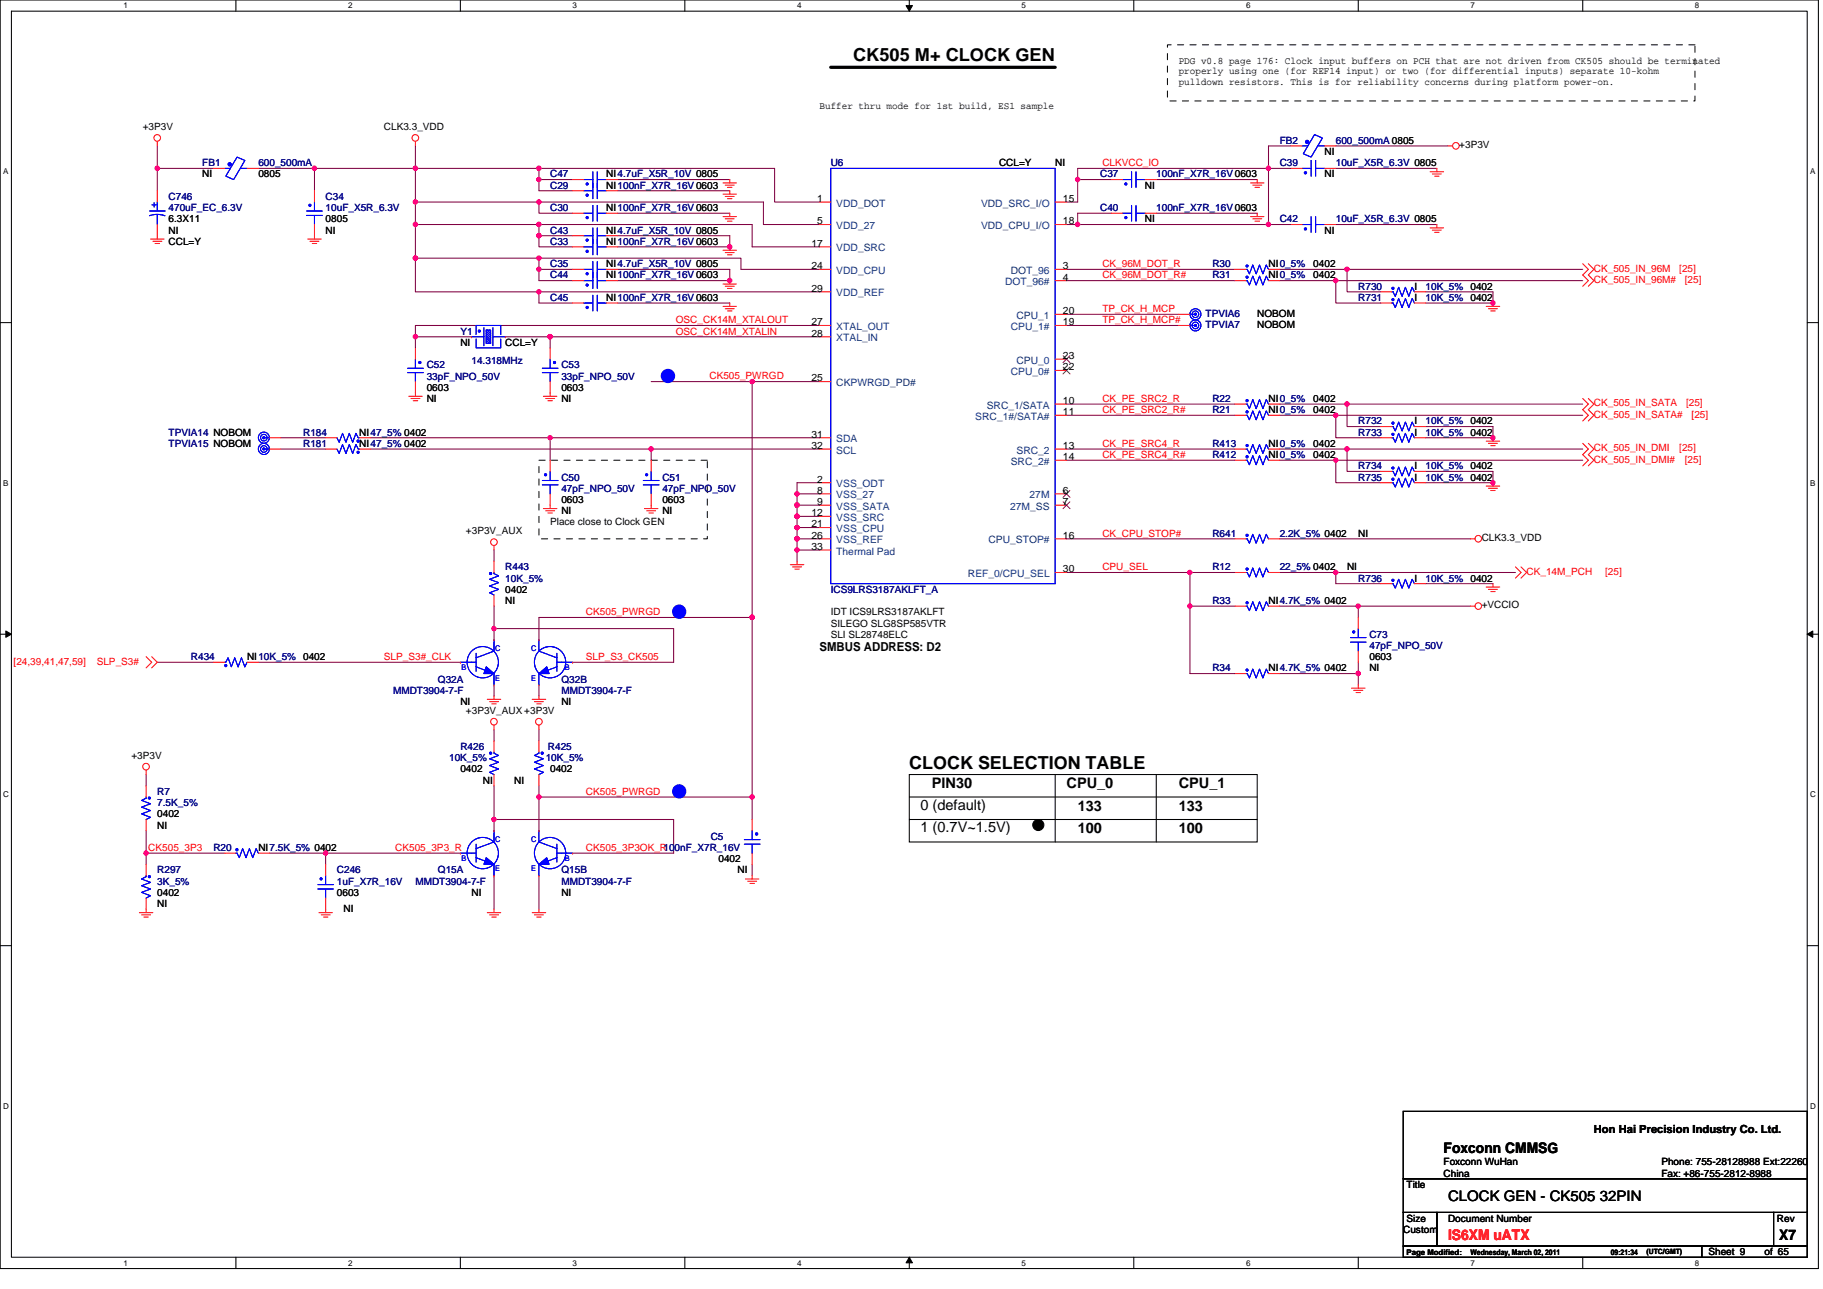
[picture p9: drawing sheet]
<svg xmlns="http://www.w3.org/2000/svg" width="297mm" height="210mm" viewBox="0 0 297 210" stroke-linecap="round" stroke-linejoin="round" font-family="sans-serif">
<path d="M0 0h296.3v206.7h-296.3zM1.9 1.8h292.6v203h-292.6z" fill="none" stroke="#000" stroke-width=".17"/>
<g fill="#fff">
<path d="M20.1 .2h.8v1.5h-.8z"/>
<path d="M20.1 205h.8v1.5h-.8z"/>
</g>
<path d="M38.4 0v1.8M38.4 204.8v1.8" fill="none" stroke="#000" stroke-width=".17"/>
<g fill="#fff">
<path d="M56.7 .2h.7v1.5h-.7z"/>
<path d="M56.7 205h.7v1.5h-.7z"/>
</g>
<path d="M75 0v1.8M75 204.8v1.8" fill="none" stroke="#000" stroke-width=".17"/>
<g fill="#fff">
<path d="M93.3 .2h.7v1.5h-.7z"/>
<path d="M93.3 205h.7v1.5h-.7z"/>
</g>
<path d="M111.6 0v1.8M111.6 204.8v1.8" fill="none" stroke="#000" stroke-width=".17"/>
<g fill="#fff">
<path d="M129.9 .2h.7v1.5h-.7z"/>
<path d="M129.9 205h.7v1.5h-.7z"/>
</g>
<path d="M148.2 0v1.8M148.2 204.8v1.8" fill="none" stroke="#000" stroke-width=".17"/>
<path d="M147.6 .9h1.1l-.5 .9zM148.2 204.8l.5 .9h-1.1z" fill="#000" stroke="#000" stroke-width=".16"/>
<g fill="#fff">
<path d="M166.5 .2h.7v1.5h-.7z"/>
<path d="M166.5 205h.7v1.5h-.7z"/>
</g>
<path d="M184.7 0v1.8M184.7 204.8v1.8" fill="none" stroke="#000" stroke-width=".17"/>
<g fill="#fff">
<path d="M203 .2h.7v1.5h-.7z"/>
<path d="M203 205h.7v1.5h-.7z"/>
</g>
<path d="M221.3 0v1.8M221.3 204.8v1.8" fill="none" stroke="#000" stroke-width=".17"/>
<g fill="#fff">
<path d="M239.6 .2h.7v1.5h-.7z"/>
<path d="M239.6 205h.7v1.5h-.7z"/>
</g>
<path d="M257.9 0v1.8M257.9 204.8v1.8" fill="none" stroke="#000" stroke-width=".17"/>
<g fill="#fff">
<path d="M276.2 .2h.7v1.5h-.7z"/>
<path d="M276.2 205h.7v1.5h-.7z"/>
<path d="M.5 27.2h.9v1.4h-.9z"/>
<path d="M294.9 27.2h.9v1.4h-.9z"/>
<path d="M.5 77.9h.9v1.5h-.9z"/>
<path d="M294.9 77.9h.9v1.5h-.9z"/>
</g>
<path d="M0 52.6h1.9M294.5 52.6h1.8" fill="none" stroke="#000" stroke-width=".17"/>
<g fill="#fff">
<path d="M.5 128.7h1v1.4h-1z"/>
<path d="M294.9 128.7h1v1.4h-1z"/>
</g>
<path d="M0 103.3h1.9M294.5 103.3h1.8" fill="none" stroke="#000" stroke-width=".17"/>
<path d="M.9 102.8l1 .5-1 .5zM294.5 103.3l.9-.5v1z" fill="#000" stroke="#000" stroke-width=".16"/>
<g fill="#fff">
<path d="M.5 179.4h1v1.5h-1z"/>
<path d="M294.9 179.4h1v1.5h-1z"/>
</g>
<g fill="none" stroke="#000" stroke-width=".17">
<path d="M148.2 129.8h56.6M148.2 133.5h56.6M148.2 126.2h56.6v11h-56.6zM171.9 126.2v11M188.4 126.2v11M0 154.1h1.9M294.5 154.1h1.8M228.6 181h65.9v11h-65.9zM228.6 192h65.9v5.5h-65.9zM228.6 197.5h5.5v5.5h-5.5zM234.1 197.5h54.9v5.5h-54.9zM289 197.5h5.5v5.5h-5.5z"/>
<path d="M228.6 203h48.7v1.8h-48.7zM277.3 203h17.2v1.8h-17.2z"/>
</g>
<g fill="none" stroke="#800040" stroke-width=".17">
<path d="M25.6 27.4h9.2M25.6 27.4v3.7M25.6 23.8v3.6M42.1 27.4h9.1v3.7M51.2 27.4h16.5M67.7 36.6v5.5M67.7 36.6h20.1M67.7 32.9v3.7M67.7 32.9h20.1M67.7 27.4v5.5M67.7 27.4h20.1M67.7 23.8v3.6"/>
<path d="M87.8 32.9h36.6v3.7h9.1M87.8 36.6h34.8v3.6h10.9M87.8 27.4h38.4v5.5h7.3M87.8 29.3v1.8h5.5M87.8 32.9v1.8h5.5M87.8 38.4v1.8h5.5M87.8 36.6v1.8h5.5M87.8 27.4v1.9h5.5M100.6 34.7h18.3M100.6 31.1h18.3M100.6 38.4h18.3v1.8h-18.3M100.6 29.3h18.3"/>
<path d="M173.8 36.6h1.8M175.6 29.3h5.5M175.6 36.6h31.1M175.6 29.3v3.6h-1.8M181.1 34.7h-5.5v1.9M188.4 34.7h16.4M188.4 29.3h16.4M206.7 27.4v9.2M206.7 27.4h3.7M206.7 27.4h-31.1v1.9M206.7 36.6h3.7M210.4 23.8h-3.7v3.6"/>
<path d="M217.7 27.4h16.4M217.7 36.6h16.4M217.7 23.8h18.2M67.7 42.1h20.1M67.7 54.9h9.1M67.7 54.9v1.8M67.7 42.1v5.4h20.1M82.3 54.9h7.3M87.8 42.1h32.9v1.8h12.8M87.8 43.9v1.8h5.5M87.8 47.5h45.7M87.8 47.5v1.9h5.5"/>
<path d="M87.8 42.1v1.8M87.8 43.9h5.5M89.6 54.9v1.8M89.6 54.9h43.9M100.6 43.9h18.3v1.8h-18.3M100.6 49.4h18.3M133.5 53h-65.8v1.9M173.8 53h18.3M173.8 51.2h18.3M173.8 43.9h27.4M173.8 45.7h27.4M208.5 43.9h11"/>
<path d="M208.5 45.7h9.2M217.7 45.7v3.7h7.3M217.7 45.7h40.2M219.5 43.9v3.6h5.5M219.5 43.9h38.4M232.3 47.5h11v1.9h-11M45.8 71.3h7.3M45.8 73.2h7.3M60.4 73.2h45.7M60.4 71.3h29.2M89.6 71.3v3.7M89.6 71.3h43.9"/>
<path d="M106.1 62.2h16.5M106.1 73.2v1.8M106.1 73.2h27.4M122.6 62.2v38.4M122.6 62.2h10.9M133.5 78.6h-3.6v1.9M173.8 65.8h27.4M173.8 67.6h27.4M173.8 73.2h27.4M173.8 75h27.4M208.5 65.8h11M208.5 73.2h11"/>
<path d="M208.5 67.6h9.2M208.5 75h9.2M217.7 67.6v3.7h7.3M217.7 75v3.6h7.3M217.7 67.6h40.2M217.7 75h40.2M219.5 65.8v3.7h5.5M219.5 73.2v3.6h5.5M219.5 65.8h38.4M219.5 73.2h38.4M232.3 69.5h11v1.8h-11M232.3 76.8h11v1.8h-11"/>
<path d="M80.5 89.6v1.8M80.5 98.7v3.7M129.9 89.6v1.8M129.9 82.3v1.8M129.9 80.5v1.8M129.9 87.8v1.8M129.9 85.9v1.9M129.9 84.1v1.8M129.9 89.6h3.6M129.9 84.1h3.6M129.9 80.5h3.6M129.9 85.9h3.6"/>
<path d="M129.9 87.8h3.6M129.9 82.3h3.6M173.8 87.8h27.4M173.8 93.3h20.1M193.9 98.7v11h7.3M193.9 93.3v5.4M193.9 98.7h7.3M193.9 93.3h7.3M208.5 93.3h9.2M208.5 87.8h31.1M208.5 98.7h12.8v1.9M217.7 93.3v1.8h7.3"/>
<path d="M217.7 93.3h29.2M221.3 98.7h18.3M232.3 95.1h11M25.6 107.9h9.2M42.1 107.9h32.9M80.5 102.4h29.3v5.5h-16.5M80.5 102.4v1.8M80.5 111.5v1.9M80.5 118.9v1.8M87.8 118.9v1.8M87.8 111.5v1.9M122.6 100.6h-34.8v3.6"/>
<path d="M122.6 100.6v29.2M208.5 109.7h12.8M221.3 107.9v1.8M221.3 109.7v1.8M23.8 126.2v1.8M23.8 139v1.8M23.8 135.3v3.7h12.8M43.9 139h9.2v1.8M53.1 139h21.9M80.5 133.5v1.8M80.5 128v5.5M80.5 133.5h29.3v5.5h-16.5"/>
<path d="M87.8 129.8v5.5M87.8 129.8h34.8M87.8 128v1.8M122.6 129.8v3.7M80.5 142.6v5.5M87.8 142.6v5.5M122.6 140.8v1.8"/>
</g>
<g fill="#f0f" stroke="#f0f" stroke-width=".17">
<circle cx="87.8" cy="43.9" r=".35"/>
<circle cx="87.8" cy="29.2" r=".35"/>
<circle cx="87.8" cy="27.4" r=".36"/>
<circle cx="67.7" cy="27.4" r=".36"/>
<circle cx="87.8" cy="47.5" r=".35"/>
<circle cx="87.8" cy="36.6" r=".36"/>
<circle cx="87.8" cy="38.4" r=".35"/>
<circle cx="67.7" cy="42" r=".36"/>
<circle cx="89.6" cy="71.3" r=".35"/>
<circle cx="106.1" cy="73.1" r=".36"/>
<circle cx="89.6" cy="54.8" r=".36"/>
<circle cx="67.7" cy="54.8" r=".36"/>
<circle cx="206.7" cy="27.4" r=".36"/>
<circle cx="175.6" cy="29.2" r=".35"/>
<circle cx="206.7" cy="36.6" r=".36"/>
<circle cx="175.6" cy="36.6" r=".36"/>
<circle cx="219.5" cy="65.8" r=".36"/>
<circle cx="217.6" cy="67.6" r=".36"/>
<circle cx="219.5" cy="73.1" r=".36"/>
<circle cx="217.6" cy="75" r=".35"/>
<circle cx="193.9" cy="98.7" r=".35"/>
<circle cx="221.3" cy="98.7" r=".35"/>
<circle cx="221.3" cy="109.7" r=".36"/>
<circle cx="217.6" cy="93.2" r=".35"/>
<circle cx="129.9" cy="89.6" r=".35"/>
<circle cx="129.9" cy="84.1" r=".35"/>
<circle cx="129.9" cy="82.3" r=".36"/>
<circle cx="129.9" cy="80.4" r=".35"/>
<circle cx="129.9" cy="87.8" r=".35"/>
<circle cx="129.9" cy="85.9" r=".36"/>
<circle cx="219.5" cy="43.9" r=".36"/>
<circle cx="217.6" cy="45.7" r=".36"/>
<circle cx="80.5" cy="133.5" r=".35"/>
<circle cx="67.7" cy="36.6" r=".36"/>
<circle cx="25.6" cy="27.4" r=".36"/>
<circle cx="51.2" cy="27.4" r=".36"/>
<circle cx="193.9" cy="93.2" r=".35"/>
<circle cx="118.9" cy="45.7" r=".36"/>
<circle cx="87.8" cy="42" r=".35"/>
<circle cx="118.9" cy="40.2" r=".36"/>
<circle cx="67.7" cy="32.9" r=".36"/>
<circle cx="87.8" cy="32.9" r=".35"/>
<circle cx="122.5" cy="100.6" r=".36"/>
<circle cx="122.6" cy="62.2" r=".36"/>
<circle cx="80.5" cy="102.4" r=".35"/>
<circle cx="122.6" cy="129.8" r=".36"/>
<circle cx="87.8" cy="129.8" r=".35"/>
<circle cx="23.8" cy="139" r=".35"/>
<circle cx="53" cy="139" r=".35"/>
<circle cx="243.2" cy="49.4" r=".36"/>
<circle cx="243.3" cy="71.3" r=".35"/>
<circle cx="243.3" cy="78.6" r=".35"/>
</g>
<g fill="none" stroke="#f00" stroke-width=".17">
<path d="M24.5 38.9h2.2M24.9 39.3h1.5M25.3 39.7h.7M25.6 23v.8M25.6 36.6v2.3M25.6 31.1v1.8M34.8 27.4h1.8M40.3 27.4h1.8M50.1 38.9h2.2M50.5 39.3h1.5M50.9 39.7h.7M51.2 36.6v2.3"/>
<path d="M51.2 31.1v1.8M67.7 23v.8M93.3 34.7h1.8M93.3 29.3h1.8M93.3 38.4h1.8M93.3 31.1h1.8M98.8 34.7h1.8M98.8 29.3h1.8M98.8 38.4h1.8M98.8 31.1h1.8M117.8 35.3h2.2M117.8 31.6h2.2"/>
<path d="M117.8 29.8h2.2M118.2 35.6h1.4M118.2 32h1.4M118.2 30.2h1.4M118.5 36h.8M118.5 32.4h.8M118.5 30.5h.8M118.9 34.7v.6M118.9 31.1v.5M118.9 29.3v.5M133.5 32.9h1.9M133.5 36.6h1.9"/>
<path d="M171.9 32.9h1.9M171.9 36.6h1.9M181.1 34.7h1.8M181.1 29.3h1.8M186.6 34.7h1.8M186.6 29.3h1.8M203.8 29.8h2.1M203.8 35.3h2.1M204.1 30.2h1.5M204.1 35.6h1.5M204.5 30.5h.7M204.5 36h.7"/>
<path d="M204.8 29.3v.5M204.8 34.7v.6M210.4 27.4h1.8M210.4 36.6h1.8M210.4 23.8h1.8M215.8 27.4h1.9M215.8 36.6h1.9M215.8 23.8h1.9M233 28h2.2M233 37.1h2.2M233.4 28.3h1.4M233.4 37.5h1.4"/>
<path d="M233.8 28.7h.7M233.8 37.8h.7M234.1 27.4v.6M234.1 36.6v.5M235.9 23.8h.8M67.7 56.7v1.8M76.8 54.9h.1M82.3 54.9h.1M89.6 56.7v1.8M93.3 49.4h1.8M93.3 43.9h1.8M93.3 40.2h1.8"/>
<path d="M93.3 45.7h1.8M98.8 49.4h1.8M98.8 43.9h1.8M98.8 40.2h1.8M98.8 45.7h1.8M117.8 46.3h2.2M117.8 49.9h2.2M117.8 40.8h2.2M118.2 46.6h1.4M118.2 50.3h1.4M118.2 41.1h1.4M118.5 47h.8"/>
<path d="M118.5 50.7h.8M118.5 41.5h.8M118.9 45.7v.6M118.9 49.4v.5M118.9 40.2v.6M133.5 53h1.9M133.5 47.5h1.9M133.5 43.9h1.9M133.5 40.2h1.9M133.5 54.9h1.9M171.9 53h1.9M171.9 43.9h1.9"/>
<path d="M171.9 58.5h1.9M171.9 45.7h1.9M171.9 51.2h1.9M192.1 53h1.8M192.1 51.2h1.8M201.2 43.9h1.8M201.2 45.7h1.8M206.7 43.9h1.8M206.7 45.7h1.8M225 47.5h1.8M225 49.4h1.8M230.5 47.5h1.8"/>
<path d="M230.5 49.4h1.8M242.2 49.9h2.2M242.5 50.3h1.5M242.9 50.7h.7M243.3 49.4v.5M257.9 43l.9 .9-.9 .9 .9 .9-.9 .9M258.8 43l.9 .9-.9 .9 .9 .9-.9 .9M43.9 71.3h1.9M43.9 73.2h1.9M53.1 71.3h1.8M53.1 73.2h1.8M58.5 71.3h1.9"/>
<path d="M58.5 73.2h1.9M66.6 64.6h2.2M67 64.9h1.4M67.3 65.3h.8M67.7 62.2v2.4M88.5 64.6h2.2M88.9 64.9h1.5M89.3 65.3h.7M89.6 62.2v2.4M89.6 75v1.8M106.1 75v1.8M133.5 71.3h1.9"/>
<path d="M133.5 73.2h1.9M133.5 78.6h1.9M133.5 62.2h1.9M171.9 73.2h1.9M171.9 60.3h1.9M171.9 65.8h1.9M171.9 67.6h1.9M171.9 75h1.9M201.2 73.2h1.8M201.2 65.8h1.8M201.2 67.6h1.8M201.2 75h1.8"/>
<path d="M206.7 73.2h1.8M206.7 65.8h1.8M206.7 67.6h1.8M206.7 75h1.8M225 69.5h1.8M225 71.3h1.8M225 78.6h1.8M225 76.8h1.8M230.5 69.5h1.8M230.5 71.3h1.8M230.5 78.6h1.8M230.5 76.8h1.8"/>
<path d="M242.2 71.9h2.2M242.2 79.2h2.2M242.5 72.2h1.5M242.5 79.5h1.5M242.9 72.6h.7M242.9 79.9h.7M243.3 71.3v.6M243.3 78.6v.6M257.9 64.9l.9 .9-.9 .9 .9 .9-.9 1M257.9 72.2l.9 1-.9 .9 .9 .9-.9 .9M258.8 64.9l.9 .9-.9 .9 .9 .9-.9 1M258.8 72.2l.9 1-.9 .9 .9 .9-.9 .9"/>
<path d="M80.5 88.9v.7M80.5 91.4v1.9M80.5 96.9v1.8M88.5 82.8h2.2M88.9 83.2h1.5M89.3 83.6h.7M89.6 80.5v2.3M105 82.8h2.2M105.4 83.2h1.4M105.7 83.6h.8M106.1 80.5v2.3M128.8 92h2.2"/>
<path d="M129.1 92.4h1.5M129.5 92.7h.7M129.9 91.4v.6M133.5 80.5h1.9M133.5 87.8h1.9M133.5 89.6h1.9M133.5 82.3h1.9M133.5 84.1h1.9M133.5 85.9h1.9M171.9 93.3h1.9M171.9 80.5h1.9M171.9 87.8h1.9"/>
<path d="M171.9 82.3h1.9M201.2 93.3h1.8M201.2 87.8h1.8M201.2 98.7h1.8M206.7 93.3h1.8M206.7 87.8h1.8M206.7 98.7h1.8M225 95.1h1.8M230.5 95.1h1.8M239.6 98.7h.7M239.6 87.8h.7M242.2 95.6h2.2"/>
<path d="M242.5 96h1.5M242.9 96.4h.7M243.3 95.1v.5M246.9 92.4l.9 .9-.9 .9M247.8 92.4l.9 .9-.9 .9M23.8 107l.9 .9-.9 .9M24.7 107l.9 .9-.9 .9M34.8 107.9h1.8M40.3 107.9h1.8M75 107.9h.1M79.4 113.9h2.2M79.8 114.3h1.4"/>
<path d="M80.1 114.7h.8M80.5 104.2h.1M80.5 111.5h.1M80.5 118.1v.8M80.5 113.4v.5M86.7 113.9h2.2M87.1 114.3h1.4M87.5 114.7h.7M87.8 118.1v.8M87.8 113.4v.5M87.8 104.2h.1M87.8 111.5h.1"/>
<path d="M93.3 107.9h.1M201.2 109.7h1.8M206.7 109.7h1.8M220.2 112.1h2.2M220.6 112.5h1.5M221 112.8h.7M221.3 111.5v.6M221.3 100.6v1.8M221.3 106.1v1.8M23.8 128v1.8M23.8 133.5v1.8M23.8 125.5v.7"/>
<path d="M36.6 139h1.8M42.1 139h1.8M75 139h.1M80.5 135.3h.1M80.5 120.7v1.8M80.5 126.2v1.8M87.8 120.7v1.8M87.8 126.2v1.8M87.8 135.3h.1M93.3 139h.1M122.6 133.5v1.8M122.6 139v1.8"/>
<path d="M22.7 148.7h2.2M23.1 149h1.4M23.4 149.4h.8M23.8 146.3v2.4M23.8 140.8v1.8M52 148.7h2.2M52.3 149h1.5M52.7 149.4h.7M53.1 146.3v2.4M53.1 140.8v1.8M79.4 148.7h2.2M79.8 149h1.4"/>
<path d="M80.1 149.4h.8M80.5 148.1v.6M80.5 142.6h.1M86.7 148.7h2.2M87.1 149h1.4M87.5 149.4h.7M87.8 148.1v.6M87.8 142.6h.1M121.5 143.2h2.2M121.8 143.6h1.5M122.2 143.9h.7M122.6 142.6v.6"/>
<circle cx="25.6" cy="22.5" r=".54"/>
<circle cx="67.7" cy="22.5" r=".54"/>
<circle cx="237.2" cy="23.8" r=".54"/>
<circle cx="80.5" cy="88.3" r=".54"/>
<circle cx="240.9" cy="87.8" r=".53"/>
<circle cx="240.9" cy="98.7" r=".53"/>
<circle cx="80.5" cy="117.6" r=".54"/>
<circle cx="87.8" cy="117.6" r=".54"/>
<circle cx="23.8" cy="124.9" r=".54"/>
</g>
<path d="M190.2 7.3h86v9.1h-86zM87.8 75h27.4v12.8h-27.4z" fill="none" stroke="#000" stroke-width=".16" stroke-dasharray="1 1 1 1 1 1 1 1"/>
<path d="M135.4 11h36.5" fill="none" stroke="#000" stroke-width=".53"/>
<circle cx="169.2" cy="134.4" r=".9" fill="#000" stroke="#000" stroke-width=".17"/>
<g fill="#00f" stroke="#00f" stroke-width=".53">
<circle cx="110.7" cy="99.6" r=".9"/>
<circle cx="108.8" cy="61.2" r=".9"/>
<circle cx="110.7" cy="128.9" r=".9"/>
</g>
<g fill="#00f" stroke="#00f" stroke-width=".17">
<path d="M203.1 92.6h.2v.2h-.2z" fill-rule="evenodd"/>
<path d="M203.1 92.6h.2v.2h-.2z" fill-rule="evenodd"/>
<path d="M226.8 68.8h.3v.3h-.3z" fill-rule="evenodd"/>
<path d="M226.8 68.8h.3v.3h-.3z" fill-rule="evenodd"/>
<path d="M226.8 46.8h.3v.3h-.3z" fill-rule="evenodd"/>
<path d="M226.8 46.8h.3v.3h-.3z" fill-rule="evenodd"/>
<path d="M212.6 28h.2v.3h-.2z" fill-rule="evenodd"/>
<path d="M212.6 28h.2v.3h-.2z" fill-rule="evenodd"/>
<path d="M68.3 58.9h.2v.3h-.2z" fill-rule="evenodd"/>
<path d="M68.3 58.9h.2v.3h-.2z" fill-rule="evenodd"/>
<path d="M79.8 122.6h.3v.2h-.3z" fill-rule="evenodd"/>
<path d="M79.8 122.6h.3v.2h-.3z" fill-rule="evenodd"/>
<path d="M79.2 108.6l1.3 1.1h-1.7z" fill-rule="evenodd"/>
<path d="M79.2 108.6l1.3 1.1h-1.7z" fill-rule="evenodd"/>
<path d="M203.1 87.1h.2v.2h-.2z" fill-rule="evenodd"/>
<path d="M203.1 87.1h.2v.2h-.2z" fill-rule="evenodd"/>
<path d="M95.5 50h.3v.2h-.3z" fill-rule="evenodd"/>
<path d="M95.5 50h.3v.2h-.3z" fill-rule="evenodd"/>
<path d="M212.6 37.2h.2v.2h-.2z" fill-rule="evenodd"/>
<path d="M212.6 37.2h.2v.2h-.2z" fill-rule="evenodd"/>
<path d="M42.9 71.2h.2v.2h-.2z" fill-rule="evenodd"/>
<path d="M42.9 71.2h.2v.2h-.2z" fill-rule="evenodd"/>
<path d="M42.9 73h.2v.2h-.2z" fill-rule="evenodd"/>
<path d="M42.9 73h.2v.2h-.2z" fill-rule="evenodd"/>
<path d="M88.2 122.6h.3v.2h-.3z" fill-rule="evenodd"/>
<path d="M88.2 122.6h.3v.2h-.3z" fill-rule="evenodd"/>
<path d="M87.8 109.7l1.3-1.1 .4 1.1z" fill-rule="evenodd"/>
<path d="M87.8 109.7l1.3-1.1 .4 1.1z" fill-rule="evenodd"/>
<path d="M203.1 65.1h.2v.3h-.2z" fill-rule="evenodd"/>
<path d="M203.1 65.1h.2v.3h-.2z" fill-rule="evenodd"/>
<path d="M87.8 140.8l1.3-1.1 .4 1.1z" fill-rule="evenodd"/>
<path d="M87.8 140.8l1.3-1.1 .4 1.1z" fill-rule="evenodd"/>
<path d="M78 53.8h.2v.2h-.2z" fill-rule="evenodd"/>
<path d="M78 53.8h.2v.2h-.2z" fill-rule="evenodd"/>
<path d="M58.2 71.7h.3v.3h-.3z" fill-rule="evenodd"/>
<path d="M58.2 71.7h.3v.3h-.3z" fill-rule="evenodd"/>
<path d="M226.8 77.9h.3v.3h-.3z" fill-rule="evenodd"/>
<path d="M226.8 77.9h.3v.3h-.3z" fill-rule="evenodd"/>
<path d="M220.4 102.8h.3v.3h-.3z" fill-rule="evenodd"/>
<path d="M220.4 102.8h.3v.3h-.3z" fill-rule="evenodd"/>
<path d="M123.1 135.7h.3v.3h-.3z" fill-rule="evenodd"/>
<path d="M123.1 135.7h.3v.3h-.3z" fill-rule="evenodd"/>
<path d="M38.5 138.3h.2v.2h-.2z" fill-rule="evenodd"/>
<path d="M38.5 138.3h.2v.2h-.2z" fill-rule="evenodd"/>
<path d="M79.2 139.7l1.3 1.1h-1.7z" fill-rule="evenodd"/>
<path d="M79.2 139.7l1.3 1.1h-1.7z" fill-rule="evenodd"/>
<path d="M36.7 108.3h.2v.3h-.2z" fill-rule="evenodd"/>
<path d="M36.7 108.3h.2v.3h-.2z" fill-rule="evenodd"/>
<path d="M95.5 31.7h.3v.2h-.3z" fill-rule="evenodd"/>
<path d="M95.5 31.7h.3v.2h-.3z" fill-rule="evenodd"/>
<path d="M203.1 74.3h.2v.2h-.2z" fill-rule="evenodd"/>
<path d="M203.1 74.3h.2v.2h-.2z" fill-rule="evenodd"/>
<path d="M95.5 40.8h.3v.3h-.3z" fill-rule="evenodd"/>
<path d="M95.5 40.8h.3v.3h-.3z" fill-rule="evenodd"/>
<circle cx="194.8" cy="53" r=".17"/>
<circle cx="88.9" cy="77.3" r=".17"/>
<circle cx="95.7" cy="35.5" r=".17"/>
<circle cx="227" cy="94.5" r=".17"/>
<circle cx="227" cy="48.8" r=".17"/>
<circle cx="95.7" cy="44.6" r=".17"/>
<circle cx="105.4" cy="77.3" r=".17"/>
<circle cx="203.2" cy="67.1" r=".17"/>
<circle cx="183.4" cy="35.5" r=".17"/>
<circle cx="183.4" cy="30" r=".17"/>
<circle cx="24.3" cy="142.8" r=".17"/>
<circle cx="203.2" cy="45.1" r=".17"/>
<circle cx="24.3" cy="130" r=".17"/>
<circle cx="52.3" cy="143.2" r=".17"/>
<circle cx="203.2" cy="109.2" r=".17"/>
<circle cx="213" cy="23.1" r=".27"/>
<circle cx="227" cy="70.8" r=".17"/>
<circle cx="37.4" cy="26.8" r=".26"/>
<circle cx="227" cy="76.2" r=".17"/>
<circle cx="58.4" cy="73.7" r=".17"/>
<circle cx="95.7" cy="39.1" r=".17"/>
<circle cx="90.4" cy="59.1" r=".17"/>
<circle cx="95.7" cy="46.4" r=".17"/>
<circle cx="79.9" cy="93.4" r=".17"/>
<circle cx="203.2" cy="98.2" r=".17"/>
<circle cx="203.2" cy="43.3" r=".17"/>
<circle cx="50.5" cy="33.4" r=".17"/>
<circle cx="203.2" cy="72.6" r=".17"/>
<circle cx="95.7" cy="30" r=".17"/>
<circle cx="194.8" cy="51.2" r=".17"/>
</g>
<g fill="none" stroke="#00f" stroke-width=".17">
<path d="M24.4 35.1a3.7 3.7 0 0 1 2.5 .1M24.4 34.4h2.5M25.6 32.9v1.5M25.6 34.9v1.7M36.6 27.4h.9M38.6 25.6l1.3 .5-1.8 3.2-1.3-.6zM39.2 27.4h1.1M50 34.4h2.5M50 35.1h2.5M51.2 35.1v1.5M51.2 32.9v1.5M95.1 34.7h1.5"/>
<path d="M95.1 38.4h1.5M95.1 31.1h1.5M95.1 29.3h1.5M96.6 33.5v2.5M96.6 37.1v2.6M96.6 29.8v2.6M96.6 28v2.5M96.6 38.9v2.6M97.3 33.5v2.5M97.3 34.7h1.5M97.3 37.1v2.6M97.3 38.4h1.5"/>
<path d="M97.3 29.8v2.6M97.3 31.1h1.5M97.3 28v2.5M97.3 29.3h1.5M97.3 38.9v2.6M135.4 27.4h36.5v67.7h-36.5zM182.9 34.7h1.5M182.9 29.3h1.5M184.4 33.5v2.5M184.4 28v2.5M185.1 33.5v2.5M185.1 34.7h1.5"/>
<path d="M185.1 28v2.5M185.1 29.3h1.5M212.2 27.4h1.4M212.2 36.6h1.4M212.2 23.8h.9M213.6 26.1v2.6M213.6 35.3v2.5M214.2 21.9l1.3 .6-1.9 3.1-1.2-.6zM214.4 26.1v2.6M214.4 27.4h1.4M214.4 35.3v2.5M214.4 36.6h1.4"/>
<path d="M214.7 23.8h1.1M66.4 60h2.6M67.7 58.5v1.5M76.8 54.9h2M77.6 55.2v1.5h4v-1.5M77.6 54.5v-1.5h4v1.5M78.8 53.4v2.9M79.2 55l.7 .8M79.2 54.3l.7 .7M79.2 55.8l.2 .1M79.2 53.8h.7v2.1h-.7zM79.2 55.4l.6 .5"/>
<path d="M79.2 54.7l.7 .7M79.2 53.9l.7 .8M79.4 53.8l.5 .5M79.8 53.8l.1 .1M80.3 54.9h2M80.3 53.4v2.9M88.4 60h2.5M89.6 58.5v1.5M95.1 43.9h1.5M95.1 49.4h1.5M95.1 45.7h1.5M95.1 40.2h1.5"/>
<path d="M96.6 42.6v2.6M96.6 48.1v2.6M96.6 44.4v2.6M97.3 42.6v2.6M97.3 43.9h1.5M97.3 48.1v2.6M97.3 49.4h1.5M97.3 44.4v2.6M97.3 45.7h1.5M97.3 40.2h1.5M193.9 53h.9M193.9 51.2h.9"/>
<path d="M203 45.7h.2l.4 .7 .5-1.4 .6 1.4 .5-1.4 .6 1.4 .5-1.4 .4 .7M203 43.9h.2l.4 .7 .5-1.4 .6 1.4 .5-1.4 .6 1.4 .5-1.4 .4 .7M226.8 47.5h.2l.3 .8 .6-1.5 .5 1.5 .6-1.5 .5 1.5 .6-1.5 .4 .7M226.8 49.4h.2l.3 .7 .6-1.5 .5 1.5 .6-1.5 .5 1.5 .6-1.5 .4 .8M43 71.3h.9M43 73.2h.9M54.9 73.2l.4 .7 .5-1.5 .6 1.5 .5-1.5 .6 1.5 .5-1.5 .4 .8h.1M54.9 71.3l.4 .8 .5-1.5 .6 1.5 .5-1.5 .6 1.5 .5-1.5 .4 .7h.1M66.4 60.7h2.6M67.7 60.7v1.5M88.4 78.3h2.5M88.4 60.7h2.5"/>
<path d="M88.4 79h2.5M89.6 60.7v1.5M89.6 79v1.5M89.6 76.8v1.5M104.8 79h2.6M104.8 78.3h2.6M106.1 79v1.5M106.1 76.8v1.5M203 67.6h.2l.4 .8 .5-1.5 .6 1.5 .5-1.5 .6 1.5 .5-1.5 .4 .7M203 65.8h.2l.4 .8 .5-1.5 .6 1.5 .5-1.5 .6 1.5 .5-1.5 .4 .7M203 73.2h.2l.4 .7 .5-1.5 .6 1.5 .5-1.5 .6 1.5 .5-1.5 .4 .8M203 75h.2l.4 .7 .5-1.5 .6 1.5 .5-1.5 .6 1.5 .5-1.5 .4 .8"/>
<path d="M226.8 69.5h.2l.3 .7 .6-1.5 .5 1.5 .6-1.5 .5 1.5 .6-1.5 .4 .8M226.8 71.3h.2l.3 .8 .6-1.5 .5 1.5 .6-1.5 .5 1.5 .6-1.5 .4 .7M226.8 76.8h.2l.3 .7 .6-1.4 .5 1.4 .6-1.4 .5 1.4 .6-1.4 .4 .7M226.8 78.6h.2l.3 .8 .6-1.5 .5 1.5 .6-1.5 .5 1.5 .6-1.5 .4 .7M80.5 93.3v.2l.7 .3-1.4 .6 1.4 .5-1.4 .6 1.4 .5-1.4 .6 .7 .3M203 93.3h.2l.4 .7 .5-1.5 .6 1.5 .5-1.5 .6 1.5 .5-1.5 .4 .8M203 87.8h.2l.4 .7 .5-1.5 .6 1.5 .5-1.5 .6 1.5 .5-1.5 .4 .8M203 98.7h.2l.4 .8 .5-1.5 .6 1.5 .5-1.5 .6 1.5 .5-1.5 .4 .7M226.8 95.1h.2l.3 .7 .6-1.4 .5 1.4 .6-1.4 .5 1.4 .6-1.4 .4 .7M36.6 107.9h.2l.4-.7 .5 1.4 .5-1.4 .6 1.4 .5-1.4 .6 1.4 .4-.7M75 107.9h2.6M77.6 108.6l2.9 1.1v1.8"/>
<path d="M77.6 106.4v2.9M80.5 104.2v1.9l-2.9 1.1M87.8 104.2v1.9l2.9 1.1M90.7 106.4v2.9M90.7 107.9h2.6M90.7 108.6l-2.9 1.1v1.8M203 109.7h.2l.4 .7 .5-1.4 .6 1.4 .5-1.4 .6 1.4 .5-1.4 .4 .7M220 104.6h2.6M220 103.9h2.6M221.3 104.6v1.5M221.3 102.4v1.5M23.8 129.8v.2l-.7 .4 1.4 .5-1.4 .6 1.4 .5-1.4 .6 1.4 .5-.7 .4"/>
<path d="M38.4 139h.2l.4 .7 .5-1.5 .6 1.5 .5-1.5 .6 1.5 .5-1.5 .4 .8M75 139h2.6M77.6 139.7l2.9 1.1v1.8M77.6 137.5v2.9M80.5 122.5v.2l.7 .4-1.4 .5 1.4 .6-1.4 .5 1.4 .6-1.4 .5 .7 .4M80.5 135.3v1.9l-2.9 1M87.8 122.5v.2l-.7 .4 1.4 .5-1.4 .6 1.4 .5-1.4 .6 1.4 .5-.7 .4M87.8 135.3v1.9l2.9 1M90.7 137.5v2.9M90.7 139.7l-2.9 1.1v1.8M93.3 139h-2.6M121.3 136.8h2.5"/>
<path d="M121.3 137.5h2.5M122.6 137.5v1.5M122.6 135.3v1.5M23.8 142.6v.2l-.7 .4 1.4 .5-1.4 .6 1.4 .5-1.4 .6 1.4 .5-.7 .4M51.8 144.1h2.6M51.8 144.8h2.6M53.1 144.8v1.5M53.1 142.6v1.5"/>
<circle cx="194.8" cy="53" r=".54"/>
<circle cx="194.8" cy="51.2" r=".54"/>
<circle cx="194.8" cy="51.2" r=".9"/>
<circle cx="194.8" cy="53" r=".9"/>
<circle cx="43" cy="73.1" r=".9"/>
<circle cx="43" cy="71.3" r=".54"/>
<circle cx="43" cy="73.1" r=".54"/>
<circle cx="43" cy="71.3" r=".9"/>
<circle cx="78.7" cy="107.9" r="2.55"/>
<circle cx="89.6" cy="107.9" r="2.55"/>
<circle cx="78.7" cy="139" r="2.55"/>
<circle cx="89.6" cy="139" r="2.55"/>
</g>
<path d="M173.2 58l1.1 1.1M173.2 59.8l1.1 1.1M174.3 58l-1.1 1.1M174.3 59.8l-1.1 1.1M173.2 79.9l1.1 1.1M174.3 79.9l-1.1 1.1M173.2 81.7l1.1 1.2M174.3 81.7l-1.1 1.2" fill="none" stroke="#804000" stroke-width=".16"/>
<g font-size="2.9">
<text x="139" y="10">CK505 M+ CLOCK GEN</text>
<text x="148.2" y="125.2">CLOCK SELECTION TABLE</text>
</g>
<g font-size="2.4">
<text x="150" y="132">0 (default)</text>
<text x="151.8" y="128.4">PIN30</text>
<text x="173.8" y="128.4">CPU_0</text>
<text x="192.1" y="128.4">CPU_1</text>
<text x="150" y="135.6">1 (0.7V~1.5V)</text>
<text x="175.6" y="132">133</text>
<text x="175.6" y="135.7">100</text>
<text x="192.1" y="132">133</text>
<text x="192.1" y="135.7">100</text>
<text x="235.2" y="187.8">Foxconn CMMSG</text>
<text x="235.9" y="195.6">CLOCK GEN - CK505 32PIN</text>
<text x="289.9" y="202.1">X7</text>
</g>
<text font-size="2.4" fill="#f00" x="235.9" y="202.1">IS6XM uATX</text>
<text font-size="2" x="133.5" y="106.1">SMBUS ADDRESS: D2</text>
<text font-size="1.8" x="259.7" y="184.6">Hon Hai Precision Industry Co. Ltd.</text>
<g font-size="1.7">
<text x="133.2" y="32.9">1</text>
<text x="173.2" y="32.9">15</text>
<text x="132.2" y="40.2">17</text>
<text x="133.2" y="36.6">5</text>
<text x="173.2" y="36.6">18</text>
<text x="132.2" y="43.9">24</text>
<text x="132.2" y="47.5">29</text>
<text x="173.2" y="45.7">4</text>
<text x="173.2" y="43.9">3</text>
<text x="132.2" y="53">27</text>
<text x="173.2" y="51.2">20</text>
<text x="173.2" y="53">19</text>
<text x="132.2" y="54.8">28</text>
<text x="173.2" y="58.5">23</text>
<text x="132.2" y="62.1">25</text>
<text x="173.2" y="65.8">10</text>
<text x="173.2" y="60.3">22</text>
<text x="132.2" y="71.3">31</text>
<text x="173.2" y="67.6">11</text>
<text x="132.2" y="73.1">32</text>
<text x="173.2" y="73.1">13</text>
<text x="173.2" y="75">14</text>
<text x="133.2" y="78.6">2</text>
<text x="133.2" y="80.4">8</text>
<text x="133.2" y="82.3">9</text>
<text x="173.2" y="82.3">7</text>
<text x="173.2" y="80.4">6</text>
<text x="132.2" y="89.6">33</text>
<text x="132.2" y="87.8">26</text>
<text x="132.2" y="84.1">12</text>
<text x="132.2" y="85.9">21</text>
<text x="173.2" y="87.8">16</text>
<text x="173.2" y="93.2">30</text>
</g>
<g font-size="1.7" fill="#004080">
<text x="136.3" y="33.7">VDD_DOT</text>
<text x="159.8" y="33.7">VDD_SRC_I/O</text>
<text x="136.3" y="37.3">VDD_27</text>
<text x="136.3" y="41">VDD_SRC</text>
<text x="159.8" y="37.3">VDD_CPU_I/O</text>
<text x="136.3" y="44.6">VDD_CPU</text>
<text x="163.8" y="46.5">DOT_96#</text>
<text x="164.7" y="44.6">DOT_96</text>
<text x="136.3" y="48.3">VDD_REF</text>
<text x="136.3" y="53.8">XTAL_OUT</text>
<text x="164.7" y="53.8">CPU_1#</text>
<text x="165.6" y="51.9">CPU_1</text>
<text x="136.3" y="55.6">XTAL_IN</text>
<text x="165.6" y="59.2">CPU_0</text>
<text x="136.3" y="62.9">CKPWRGD_PD#</text>
<text x="164.7" y="61.1">CPU_0#</text>
<text x="158.9" y="68.4">SRC_1#/SATA#</text>
<text x="160.8" y="66.6">SRC_1/SATA</text>
<text x="136.3" y="72.1">SDA</text>
<text x="136.3" y="73.9">SCL</text>
<text x="164.7" y="75.7">SRC_2#</text>
<text x="165.6" y="73.9">SRC_2</text>
<text x="136.3" y="79.4">VSS_ODT</text>
<text x="136.3" y="81.2">VSS_27</text>
<text x="136.3" y="83">VSS_SATA</text>
<text x="164.6" y="83">27M_SS</text>
<text x="167.8" y="81.2">27M</text>
<text x="136.3" y="88.5">VSS_REF</text>
<text x="136.3" y="84.9">VSS_SRC</text>
<text x="136.3" y="86.7">VSS_CPU</text>
<text x="161.1" y="88.5">CPU_STOP#</text>
<text x="136.3" y="90.3">Thermal Pad</text>
<text x="157.7" y="94">REF_0/CPU_SEL</text>
</g>
<g font-size="1.6">
<text x="192.1" y="10.4">PDG v0.8 page 176: Clock input buffers on PCH that are not driven from CK505 should be terminated</text>
<text x="133.5" y="17.7">Buffer thru mode for 1st build, ES1 sample</text>
<text x="192.1" y="12.1">properly using one (for REF14 input) or two (for differential inputs) separate 10-kohm</text>
<text x="192.1" y="13.8">pulldown resistors. This is for reliability concerns during platform power-on.</text>
<text x="23.3" y="21.2">+3P3V</text>
<text x="62.6" y="21.2">CLK3.3_VDD</text>
<text x="33" y="28.9">NI</text>
<text x="42.1" y="28.9">0805</text>
<text x="98.8" y="28.9">NI4.7uF_X5R_10V 0805</text>
<text x="162.8" y="27.1">CCL=Y</text>
<text x="171.9" y="27.1">NI</text>
<text x="215.8" y="28.9">NI</text>
<text x="215.8" y="25.3">NI</text>
<text x="237.8" y="24.2">+3P3V</text>
<text x="98.8" y="34.4">NI100nF_X7R_16V 0603</text>
<text x="98.8" y="30.7">NI100nF_X7R_16V 0603</text>
<text x="186.6" y="30.7">NI</text>
<text x="27.5" y="36.2">6.3X11</text>
<text x="27.5" y="38.1">NI</text>
<text x="27.5" y="39.9">CCL=Y</text>
<text x="53.1" y="36.2">0805</text>
<text x="53.1" y="38.1">NI</text>
<text x="98.8" y="38.1">NI4.7uF_X5R_10V 0805</text>
<text x="98.8" y="39.9">NI100nF_X7R_16V 0603</text>
<text x="186.6" y="36.2">NI</text>
<text x="215.8" y="38.1">NI</text>
<text x="98.8" y="43.5">NI4.7uF_X5R_10V 0805</text>
<text x="98.8" y="45.4">NI100nF_X7R_16V 0603</text>
<text x="206.7" y="45.4">NI0_5%</text>
<text x="206.7" y="43.5">NI0_5%</text>
<text x="214" y="45.4">0402</text>
<text x="214" y="43.5">0402</text>
<text x="230.5" y="47.2">I</text>
<text x="239.6" y="47.2">0402</text>
<text x="98.8" y="49">NI100nF_X7R_16V 0603</text>
<text x="204.8" y="53.4">NOBOM</text>
<text x="204.8" y="51.6">NOBOM</text>
<text x="230.5" y="49">I</text>
<text x="239.6" y="49">0402</text>
<text x="75" y="56.3">NI</text>
<text x="82.3" y="56.3">CCL=Y</text>
<text x="69.5" y="65.5">NI</text>
<text x="69.5" y="63.6">0603</text>
<text x="91.5" y="65.5">NI</text>
<text x="91.5" y="63.6">0603</text>
<text x="206.7" y="65.5">NI0_5%</text>
<text x="214" y="65.5">0402</text>
<text x="58.5" y="71">NI47_5% 0402</text>
<text x="206.7" y="67.3">NI0_5%</text>
<text x="214" y="67.3">0402</text>
<text x="230.5" y="69.1">I</text>
<text x="230.5" y="71">I</text>
<text x="239.6" y="69.1">0402</text>
<text x="239.6" y="71">0402</text>
<text x="58.5" y="72.8">NI47_5% 0402</text>
<text x="206.7" y="72.8">NI0_5%</text>
<text x="206.7" y="74.6">NI0_5%</text>
<text x="214" y="72.8">0402</text>
<text x="214" y="74.6">0402</text>
<text x="230.5" y="76.5">I</text>
<text x="239.6" y="76.5">0402</text>
<text x="91.5" y="83.8">NI</text>
<text x="91.5" y="81.9">0603</text>
<text x="107.9" y="83.8">NI</text>
<text x="107.9" y="81.9">0603</text>
<text x="230.5" y="78.3">I</text>
<text x="239.6" y="78.3">0402</text>
<text x="75.9" y="87.1">+3P3V_AUX</text>
<text x="89.6" y="85.6">Place close to Clock GEN</text>
<text x="221.3" y="87.4">NI</text>
<text x="241.4" y="88.2">CLK3.3_VDD</text>
<text x="219.5" y="92.9">NI</text>
<text x="230.5" y="94.7">I</text>
<text x="239.6" y="94.7">0402</text>
<text x="82.3" y="98.4">NI</text>
<text x="82.3" y="96.6">0402</text>
<text x="135.4" y="100.2">IDT ICS9LRS3187AKLFT</text>
<text x="206.7" y="98.4">NI4.7K_5% 0402</text>
<text x="241.4" y="99.1">+VCCIO</text>
<text x="40.3" y="107.5">NI10K_5% 0402</text>
<text x="135.4" y="102.1">SILEGO SLG8SP585VTR</text>
<text x="135.4" y="103.9">SLI SL28748ELC</text>
<text x="223.1" y="107.5">0603</text>
<text x="206.7" y="109.4">NI4.7K_5% 0402</text>
<text x="223.1" y="109.4">NI</text>
<text x="75" y="114.9">NI</text>
<text x="75.9" y="116.3">+3P3V_AUX +3P3V</text>
<text x="91.5" y="114.9">NI</text>
<text x="21.4" y="123.6">+3P3V</text>
<text x="75" y="125.8">0402</text>
<text x="89.6" y="125.8">0402</text>
<text x="78.7" y="127.7">NI</text>
<text x="83.8" y="127.7">NI</text>
<text x="25.6" y="133.1">0402</text>
<text x="25.6" y="135">NI</text>
<text x="42.1" y="138.6">NI7.5K_5% 0402</text>
<text x="117.1" y="140.5">0402</text>
<text x="120.2" y="142.3">NI</text>
<text x="25.6" y="145.9">0402</text>
<text x="25.6" y="147.8">NI</text>
<text x="54.9" y="145.9">0603</text>
<text x="56" y="148.5">NI</text>
<text x="76.8" y="145.9">NI</text>
<text x="91.5" y="145.9">NI</text>
<text x="235.2" y="189.8">Foxconn WuHan</text>
<text x="235.2" y="191.7">China</text>
<text x="270.7" y="189.8">Phone: 755-28128988 Ext:22260</text>
<text x="270.7" y="191.7">Fax: +86-755-2812-8988</text>
<text x="229.2" y="193.5">Title</text>
<text x="228.6" y="200.8">Custom</text>
<text x="229.2" y="199">Size</text>
<text x="235.9" y="199">Document Number</text>
<text x="289.5" y="199">Rev</text>
<text x="278.4" y="204.5">Sheet 9</text>
<text x="287.5" y="204.5">of 65</text>
</g>
<g font-size="1.6" fill="#000080">
<text x="208.5" y="23.4">FB2</text>
<text x="217.7" y="23.4">600_500mA 0805</text>
<text x="33" y="27.1">FB1</text>
<text x="42.1" y="27.1">600_500mA</text>
<text x="89.6" y="28.9">C47</text>
<text x="135.4" y="27.1">U6</text>
<text x="179.3" y="28.9">C37</text>
<text x="188.4" y="28.9">100nF_X7R_16V 0603</text>
<text x="208.5" y="27.1">C39</text>
<text x="217.7" y="27.1">10uF_X5R_6.3V 0805</text>
<text x="27.5" y="32.6">C746</text>
<text x="27.5" y="34.4">470uF_EC_6.3V</text>
<text x="53.1" y="32.6">C34</text>
<text x="53.1" y="34.4">10uF_X5R_6.3V</text>
<text x="89.6" y="34.4">C30</text>
<text x="89.6" y="30.7">C29</text>
<text x="179.3" y="34.4">C40</text>
<text x="188.4" y="34.4">100nF_X7R_16V 0603</text>
<text x="89.6" y="38.1">C43</text>
<text x="89.6" y="39.9">C33</text>
<text x="208.5" y="36.2">C42</text>
<text x="217.7" y="36.2">10uF_X5R_6.3V 0805</text>
<text x="89.6" y="43.5">C35</text>
<text x="89.6" y="45.4">C44</text>
<text x="197.5" y="45.4">R31</text>
<text x="197.5" y="43.5">R30</text>
<text x="221.3" y="47.2">R730</text>
<text x="232.3" y="47.2">10K_5%</text>
<text x="89.6" y="49">C45</text>
<text x="196.4" y="53.4">TPVIA7</text>
<text x="196.4" y="51.6">TPVIA6</text>
<text x="221.3" y="49">R731</text>
<text x="232.3" y="49">10K_5%</text>
<text x="69.5" y="60">C52</text>
<text x="75" y="54.5">Y1</text>
<text x="76.8" y="59.3">14.318MHz</text>
<text x="91.5" y="60">C53</text>
<text x="69.5" y="61.8">33pF_NPO_50V</text>
<text x="91.5" y="61.8">33pF_NPO_50V</text>
<text x="197.5" y="65.5">R22</text>
<text x="27.5" y="71">TPVIA14 NOBOM</text>
<text x="49.4" y="71">R184</text>
<text x="197.5" y="67.3">R21</text>
<text x="221.3" y="69.1">R732</text>
<text x="221.3" y="71">R733</text>
<text x="232.3" y="69.1">10K_5%</text>
<text x="232.3" y="71">10K_5%</text>
<text x="27.5" y="72.8">TPVIA15 NOBOM</text>
<text x="49.4" y="72.8">R181</text>
<text x="197.5" y="72.8">R413</text>
<text x="197.5" y="74.6">R412</text>
<text x="221.3" y="76.5">R734</text>
<text x="232.3" y="76.5">10K_5%</text>
<text x="91.5" y="78.3">C50</text>
<text x="91.5" y="80.1">47pF_NPO_50V</text>
<text x="107.9" y="78.3">C51</text>
<text x="107.9" y="80.1">47pF_NPO_50V</text>
<text x="221.3" y="78.3">R735</text>
<text x="232.3" y="78.3">10K_5%</text>
<text x="197.5" y="87.4">R641</text>
<text x="208.5" y="87.4">2.2K_5% 0402</text>
<text x="82.3" y="94.7">10K_5%</text>
<text x="82.3" y="92.9">R443</text>
<text x="197.5" y="92.9">R12</text>
<text x="208.5" y="92.9">22_5% 0402</text>
<text x="221.3" y="94.7">R736</text>
<text x="232.3" y="94.7">10K_5%</text>
<text x="135.4" y="96.6">ICS9LRS3187AKLFT_A</text>
<text x="197.5" y="98.4">R33</text>
<text x="31.1" y="107.5">R434</text>
<text x="223.1" y="103.9">C73</text>
<text x="223.1" y="105.7">47pF_NPO_50V</text>
<text x="64" y="113">MMDT3904-7-F</text>
<text x="71.3" y="111.2">Q32A</text>
<text x="91.5" y="111.2">Q32B</text>
<text x="91.5" y="113">MMDT3904-7-F</text>
<text x="197.5" y="109.4">R34</text>
<text x="73.2" y="124">10K_5%</text>
<text x="75" y="122.2">R426</text>
<text x="88.9" y="124">10K_5%</text>
<text x="89.3" y="122.2">R425</text>
<text x="25.6" y="129.5">R7</text>
<text x="25.6" y="131.3">7.5K_5%</text>
<text x="115.8" y="136.8">C5</text>
<text x="25.6" y="142.3">R297</text>
<text x="34.8" y="138.6">R20</text>
<text x="54.9" y="142.3">C246</text>
<text x="71.3" y="142.3">Q15A</text>
<text x="91.5" y="142.3">Q15B</text>
<text x="25.6" y="144.1">3K_5%</text>
<text x="54.9" y="144.1">1uF_X7R_16V</text>
<text x="67.7" y="144.1">MMDT3904-7-F</text>
<text x="91.5" y="144.1">MMDT3904-7-F</text>
</g>
<g font-size="1.6" fill="#f00">
<text x="179.6" y="27.1">CLKVCC_IO</text>
<text x="179.6" y="43.5">CK_96M_DOT_R</text>
<text x="179.6" y="45.4">CK_96M_DOT_R#</text>
<text x="259.7" y="44.3">CK_505_IN_96M</text>
<text x="259.7" y="46.1">CK_505_IN_96M#</text>
<text x="273.6" y="44.3">[25]</text>
<text x="274.5" y="46.1">[25]</text>
<text x="110.1" y="52.7">OSC_CK14M_XTALOUT</text>
<text x="179.6" y="52.7">TP_CK_H_MCP#</text>
<text x="179.6" y="50.8">TP_CK_H_MCP</text>
<text x="110.1" y="54.5">OSC_CK14M_XTALIN</text>
<text x="115.6" y="61.8">CK505_PWRGD</text>
<text x="179.6" y="65.5">CK_PE_SRC2_R</text>
<text x="179.6" y="67.3">CK_PE_SRC2_R#</text>
<text x="259.7" y="68.1">CK_505_IN_SATA#</text>
<text x="259.7" y="66.2">CK_505_IN_SATA</text>
<text x="274.7" y="66.2">[25]</text>
<text x="275.6" y="68.1">[25]</text>
<text x="179.6" y="72.8">CK_PE_SRC4_R</text>
<text x="179.6" y="74.6">CK_PE_SRC4_R#</text>
<text x="259.7" y="73.5">CK_505_IN_DMI</text>
<text x="259.7" y="75.4">CK_505_IN_DMI#</text>
<text x="273.6" y="73.5">[25]</text>
<text x="274.5" y="75.4">[25]</text>
<text x="179.6" y="87.4">CK_CPU_STOP#</text>
<text x="179.6" y="92.9">CPU_SEL</text>
<text x="248.7" y="93.6">CK_14M_PCH</text>
<text x="261.6" y="93.6">[25]</text>
<text x="95.5" y="100.2">CK505_PWRGD</text>
<text x="62.6" y="107.5">SLP_S3#_CLK</text>
<text x="95.5" y="107.5">SLP_S3_CK505</text>
<text x="2.2" y="108.3">[24,39,41,47,59]</text>
<text x="15.8" y="108.3">SLP_S3#</text>
<text x="95.5" y="129.5">CK505_PWRGD</text>
<text x="24.2" y="138.6">CK505_3P3</text>
<text x="64.4" y="138.6">CK505_3P3_R</text>
<text x="95.5" y="138.6">CK505_3P3OK_R100nF_X7R_16V</text>
</g>
<text font-size="1.6" fill="#00f" x="24.7" y="32.9" transform="rotate(90 24.7 32.9)">+</text>
<g font-size="1.3">
<text x="20.1" y="1.4">1</text>
<text x="56.7" y="1.4">2</text>
<text x="93.3" y="1.4">3</text>
<text x="129.9" y="1.4">4</text>
<text x="166.5" y="1.4">5</text>
<text x="203" y="1.4">6</text>
<text x="239.6" y="1.4">7</text>
<text x="276.2" y="1.4">8</text>
<text x=".5" y="28.4">A</text>
<text x="294.9" y="28.4">A</text>
<text x=".5" y="79.1">B</text>
<text x="294.9" y="79.1">B</text>
<text x=".5" y="129.9">C</text>
<text x="294.9" y="129.9">C</text>
<text x=".5" y="180.6">D</text>
<text x="294.9" y="180.6">D</text>
<text x="20.1" y="206.2">1</text>
<text x="56.7" y="206.2">2</text>
<text x="93.3" y="206.2">3</text>
<text x="129.9" y="206.2">4</text>
<text x="166.5" y="206.2">5</text>
<text x="203" y="206.2">6</text>
<text x="229.2" y="204.4">Page Modified:</text>
<text x="239.6" y="206.2">7</text>
<text x="239.6" y="204.4">Wednesday, March 02, 2011</text>
<text x="262.5" y="204.4">09:21:34</text>
<text x="276.2" y="206.2">8</text>
</g>
<g font-size="1.3" fill="#00f">
<text x="80.7" y="106.1">C</text>
<text x="86.5" y="106.1">C</text>
<text x="75.2" y="109.2">B</text>
<text x="80.7" y="110.9">E</text>
<text x="86.5" y="110.9">E</text>
<text x="92" y="109.2">B</text>
<text x="80.7" y="137.2">C</text>
<text x="86.5" y="137.2">C</text>
<text x="75.2" y="140.3">B</text>
<text x="80.7" y="141.9">E</text>
<text x="86.5" y="141.9">E</text>
<text x="92" y="140.3">B</text>
</g>
<text font-size="1.2" x="268.3" y="204.3">(UTC/GMT)</text>
</svg>
